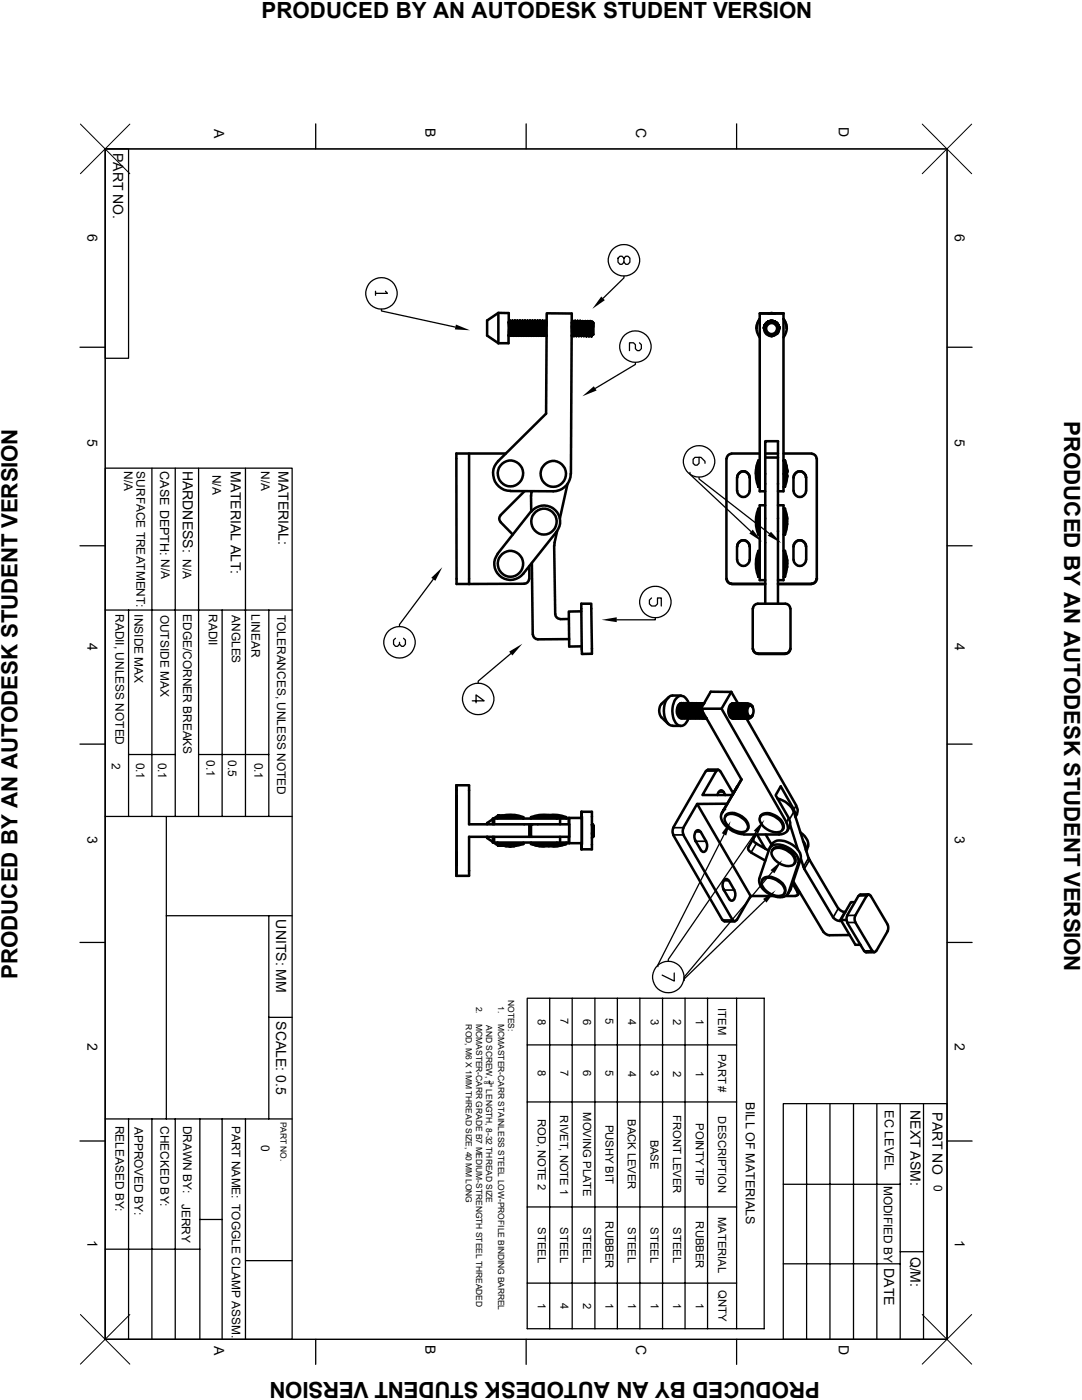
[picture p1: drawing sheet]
<svg xmlns="http://www.w3.org/2000/svg" width="216mm" height="279mm" viewBox="0 0 216 279" stroke-linecap="round" stroke-linejoin="round" font-family="sans-serif">
<g fill="none" stroke="#000" stroke-width=".51">
<path d="M97.2 64l2.2-1.6 2.1 .1v6h-2.1l-2.2-1.5zM99.4 62.4v6.1M101.5 67h.1M101.5 66.9v.1M101.5 64.3h.1M101.5 64.3l.3 2.4M101.5 64.4l.2 2.3M101.7 66.7l-.2 .3M101.7 64l.2 .3 .1 2.7M101.7 64l-.2 .3M101.7 66.7h.1M101.7 64l.2 3"/>
<path d="M101.8 66.7l.1 .3M101.8 64l.2 .3M101.9 67h.1M102 64.3h.1M102 64.3l.2 2.4M102 64.3l.3 2.4M102.2 66.7h.1M102.2 66.7l-.2 .3M102.2 64h.1M102.2 64l-.2 .3M102.2 64l.2 3M102.3 64l.2 .5 .2 2.2"/>
<path d="M102.3 64l.2 3M102.3 66.7l.1 .3M102.4 67h.1M102.5 64.3h.1M102.5 64.3l.2-.3 .3 3M102.5 64.3l.3 2.4M102.7 66.7l-.2 .3M102.7 66.7h.1M102.7 64h.1M102.8 64l.2 .5 .2 2.2M102.8 66.7l.2 .3M102.8 64l.2 3"/>
<path d="M103 67h.1M103 64.3h.1M103 64.3l.3 2.4M103.2 66.7l-.2 .3M103.2 64h.1M103.2 64l-.2 .3M103.2 66.7h.1M103.2 64l.3 3M103.3 66.7l.2 .3M103.3 64l.2 .6 .2 2.1M103.3 64l.2 3 .2-.3M103.5 64.3h.1"/>
<path d="M103.5 67h.1M103.5 64.3l.3 2.4M103.7 64h.1M103.7 64l-.2 .3M103.7 66.7h.1M103.7 64l.3 3M103.8 66.7l.2 .3M103.8 64l.2 .3M103.8 64l.2 3M104 64.3l.1 .2 .2 2.2M104 67h.1M104 64.3l.2 2.4"/>
<path d="M104.2 66.7l-.2 .3M104.2 64h.1M104.2 64l-.2 .3M104.2 66.7h.1M104.2 64l.3 3M104.3 66.7l.1 .3M104.3 64l.2 .3M104.3 64l.2 3M104.5 64.3h.1M104.5 67h.1M104.5 64.3l.2 2.4M104.5 64.3l.3 2.4"/>
<path d="M104.7 66.7l-.2 .3M104.7 64h.1M104.7 64l-.2 .3M104.7 66.7h.1M104.7 64l.2 3M104.8 66.7l.1 .3M104.8 64l.2 3M104.8 64l.2 .3M104.9 67h.1M105 64.3h.1M105 64.3l.2 2.4M105 64.3l.3 2.4"/>
<path d="M105.2 66.7l-.2 .3M105.2 66.7h.1M105.2 64h.1M105.2 64l-.2 .3M105.2 64l.3 3M105.3 64l.2 .3M105.3 66.7l.2 .3M105.3 64l.2 3M105.5 67h.1M105.5 64.3h.1M105.5 64.3l.2 2.4M105.5 64.3l.2-.3 .3 3"/>
<path d="M105.5 64.3l.2 2.1 .3 .6M105.7 66.7l-.2 .3M105.7 66.7h.1M105.7 64h.1M105.8 64l.2 3M105.8 64l.2 .3M106 67h.1M106 64.3h.1M106 64.3l.2 2.4M106 64.3l.3 2.4M106.2 66.7l-.2 .3M106.2 64h.1"/>
<path d="M106.2 64l-.2 .3M106.2 66.7h.1M106.2 64l.3 3M106.3 66.7l.2 .3M106.3 64l.2 .3M106.3 64l.2 3 .2-.3M106.5 64.3h.1M106.5 67h.1M106.5 64.3l.2 2.4M106.6 64.3l.2 2.4M106.7 64h.1M106.7 64l-.1 .3"/>
<path d="M106.7 66.7h.1M106.7 64l.3 3M106.8 66.7l.2 .3M106.8 64l.2 .3M106.8 64l.2 3M107 64.3l.1 .2 .2 2.2M107 67h.1M107 64.3l.2 2.4M107.2 66.7l-.2 .3M107.2 64h.1M107.2 64l-.2 .3M107.2 66.7h.1"/>
<path d="M107.2 64l.2 2.8 .1 .2M107.3 66.7l.1 .3M107.3 64l.2 .3M107.3 64l.2 3M107.5 64.3h.1M107.5 64.3l.2 2.4M107.5 64.3l.2-.3 .3 3M107.5 64.3l.3 2.4M107.7 66.7l-.2 .3M107.7 64l.3 3M107.7 66.7h.1M107.8 66.7l.1 .3"/>
<path d="M107.8 64.1l.2 .2M107.9 67h.1M108 64.3h.1M108 64.3l.2 2.4M108 64.3l.2-.3 .3 3M108 64.3l.3 2.4M108.2 66.7l-.2 .3M108.2 66.7h.1M108.2 64l.3 3M108.3 64.1l.2 .2M108.3 66.7l.2 .3M108.5 67h.1"/>
<path d="M108.5 64.3h.1M108.5 64.3l.2 2.4M108.5 64.3l.3-.2 .2 2.9M108.5 64.3l.3 2.4 .2 .3M108.7 66.7l-.2 .3M108.7 66.7h.1M108.8 64.1h.1M108.8 64.1l.2 .2 .1 .7M108.8 64.1l.3 2.9M109 64.3h.1M109 67h.1M109.1 64.3v.1"/>
<path d="M109.1 64.3h.1M114.1 64.5l.2 2.2M114.1 65.1l.1 1.6M114.2 66.7l-.2 .3M114.2 64.1l-.1 .2M114.2 66.7h.1M114.3 64.1l.2 3M114.3 64.1l.2 .3M114.3 64.1h-.1M114.3 66.7l.2 .4M114.3 64.1l.3 3M114.5 67.1h.1"/>
<path d="M114.5 64.4h.1M114.5 64.4l.2 2.4M114.6 64.4l.1 2.1 .3 .6M114.7 66.8l-.1 .3M114.7 64.1h.1M114.7 64.1l-.1 .3M114.7 66.8h.1M114.7 64.1l.3 3M114.8 64.1l.3 .5 .1 2.2M114.8 64.1l.2 3 .2-.3M115 64.4h.1M115 67.1h.1"/>
<path d="M115.1 64.4l.1-.3 .3 3M115.1 64.4l.1 2.2 .3 .5M115.2 64.1l.2 .2 .1 2.8M115.2 66.8h.1M115.3 64.1l.2 .3M115.5 64.4h.1M115.5 67.1h.1M115.5 64.4l.2 2.4M115.6 64.4l.1-.3 .3 3M115.6 64.4l.2 2.4M115.7 66.8l-.2 .3M115.7 64.1l.2 .2 .1 2.8"/>
<path d="M115.7 66.8h.1M115.8 66.8l.2 .3M115.8 64.1l.2 .3M116 64.4h.1M116 64.4l.2 2.4M116 64.4l.3 2.4M116.2 66.8l-.2 .3M116.2 64.1l.2 .2 .1 2.8M116.2 64.1l-.2 .3M116.2 66.8h.1M116.2 64.1l.3 3M116.3 66.8l.2 .3"/>
<path d="M116.3 64.1l.2 .3M116.5 67.1h.1M116.5 64.4h.1M116.5 64.4l.3 2.4M116.8 66.8l-.3 .3M116.8 64.1h.1M116.8 64.1l-.3 .3M116.8 64.1l.1 2.8 .2 .2M116.8 64.1l.2 .3M116.8 66.8l.2 .3M116.8 64.1l.3 3 .1-.3M117 64.4h.1"/>
<path d="M117 64.4l.2 2.4M117.1 64.4l.2-.3 .1 2.9 .2 .1M117.1 64.4l.1 2.1 .3 .6M117.2 66.8h.1M117.3 64.1h.1M117.3 64.1l.3 .5 .1 2.2M117.3 64.1l.3 3 .1-.3M117.5 64.4h.1M117.6 64.4l.2 2.4M117.7 64.1h.1M117.7 64.1l-.1 .3M117.7 66.8h.1"/>
<path d="M117.7 64.1l.3 3M117.8 66.8l.2 .3M117.8 64.1l.3 .6 .1 2.1M117.8 64.1l.2 3 .2-.3M118 67.1h.1M118 64.4h.1M118.1 64.4l.2 2.4M118.2 64.2l.1 2.6M118.2 64.2l-.1 .2M118.2 64.2a1.08 1.08 0 0 1 .2 1.4l-.1 1.2M118.2 66.8h.1M118.3 66.8h.1"/>
<path d="M151 65.5a2.69 2.69 0 0 1 .6-1.9 2.99 2.99 0 0 0 0 3.8M151.6 62.6h4.7M152.5 65.6h.1M152.5 65.6a1.48 1.48 0 0 1 1.5-1.5 1.48 1.48 0 0 1 1.4 1.5M153.3 62.6h1.3M154 64.1a1.52 1.52 0 0 0-1.5 1.5M154.9 66.3l.2-.9a1.35 1.35 0 0 1-1.3 1.7 1.35 1.35 0 0 1-1.3-1.7 1.5 1.5 0 0 1 2.1-1.2 1.5 1.5 0 0 1 .5 2.4M154.9 66.3a1.29 1.29 0 0 1-1.8 .1 1.29 1.29 0 0 1-.2-1.8 1.29 1.29 0 0 1 1.8-.2 1.42 1.42 0 0 1 .3 2.2l-1 .5M155.2 65.6h.1M155.4 65.6h.1M157 65.5l-.3-1.3-.4-.6a2.99 2.99 0 0 1 0 3.8M93.6 90.5v26"/>
<path d="M100.9 90.5h-9.8v26h2.5M104.6 98l-4.7 4.8M106 98.3v3.7M106.1 98l-.1 .3M113.2 96.6l-1.5 6.9M113.9 94.6a3.4 3.4 0 0 1-3.5 3.4h-8.6M113.9 94.6l.2-32-5-.1-.1 20-9.6 9.5a3.5 3.5 0 0 0-.7 3.8 3.5 3.5 0 0 0 3.2 2.2M144.9 91.5v24M146 90.6a1.01 1.01 0 0 0-1 .9M146 90.5h5.6M147.1 95.3v2.7M147.1 98a1.23 1.23 0 0 0 1.2 1.2 1.23 1.23 0 0 0 1.3-1.2"/>
<path d="M147.1 95.3a1.23 1.23 0 0 1 1.2-1.2 1.23 1.23 0 0 1 1.3 1.2M149.6 95.3v2.7M151.3 92a6.8 6.8 0 0 0 0 5.2M151.3 91.9l-.3 .9-.2 1.7M151.6 92h-.3v5.2h.3M151.6 91.9l-.3 .1M152.7 98h-1.1v-35.4h4.7v35.4h-1.1M152.7 91.3h2.5M152.7 90.5h2.5M156.3 92h.3M156.3 91.9l.3 .1M156.3 90.5h5.7"/>
<path d="M156.6 92l.5 2.1M156.6 91.9l.5 2.1M156.6 92v5.2h-.3M156.8 94.5a.54 .54 0 0 1 .1 .9l-.3 .2M157 94.4l.1 .6M157.1 94.1v.2l-.5 .4M157.1 95l-.5 2.2M157.1 93.9v.2M157.1 94.1l-.1 .4M158.3 95.3v2.7M158.4 98a1.23 1.23 0 0 0 1.2 1.2 1.23 1.23 0 0 0 1.2-1.2M158.4 95.3a1.23 1.23 0 0 1 1.2-1.2 1.23 1.23 0 0 1 1.2 1.2"/>
<path d="M160.9 95.3v2.7M162 90.6a1.01 1.01 0 0 1 .9 .9M163 91.5v24M99.9 102.8a.92 .92 0 0 0 0 1.4M99.9 104.2l2.4 2.5M105.6 115.5a1.01 1.01 0 0 1-1 1h-11M105.6 113v2.5M106 102.1l-6.7 8.4M106 102.1a3.2 3.2 0 0 1 4.5-.5 3.2 3.2 0 0 1 .6 4.5l-6.7 8.4a3.2 3.2 0 0 1-4.5 .6 3.2 3.2 0 0 1-.6-4.6M106.1 112.4l.2 14.2M110.6 108.8l.2 13.8a1.01 1.01 0 0 0 1 .9M111.2 106l-.6 2.9"/>
<path d="M145 115.5a1.01 1.01 0 0 0 1 1M146 116.5h6.7M147.1 109.1v2.6M147.1 111.7a1.23 1.23 0 0 0 1.2 1.2 1.23 1.23 0 0 0 1.3-1.2M147.1 109.1a1.23 1.23 0 0 1 1.2-1.3 1.23 1.23 0 0 1 1.3 1.3M149.6 109.1v2.6M151.3 109.9a6.8 6.8 0 0 0 0 5.2M151.3 101.5a6.8 6.8 0 0 0 0 5.2M151.6 109.9h-.3v5.2h.3M151.6 101.5h-.3v5.2h.3M152.7 100.8h-1.1v5.3v9.7h1.1M155.2 100.8h1.1v15h-1.1"/>
<path d="M155.2 116.5h6.8M156.3 109.9h.3v1.9v3.3h-.3M156.3 101.5h.3v5.2h-.3M156.6 111.1l.3 .7 .2 1.4M156.6 110.4l.3 .7 .2 1.4M156.6 109.9l.5 2M156.6 103.2l.3 .4 .2 1M156.6 102.4a1.71 1.71 0 0 1 .5 1.7M156.6 101.5l.3 1 .2 1M157.1 113.2l-.5 1.9M157.1 104.6l-.2 1.1-.3 1M158.3 109.1v2.6"/>
<path d="M158.4 111.7a1.23 1.23 0 0 0 1.2 1.2 1.23 1.23 0 0 0 1.2-1.2M158.4 109.1a1.23 1.23 0 0 1 1.2-1.3 1.23 1.23 0 0 1 1.2 1.3M160.9 109.1v2.6M162.9 115.5a1.01 1.01 0 0 1-.9 1M106.3 126.6a1.01 1.01 0 0 0 1 1h6.3M113.5 123.5l-1.7 .1M116 122h-2.5l.1 7h2.5M116 120.5h2l.1 10h-2zM133.4 139.2l-1.4 1.3M135.9 138.8h-1.7a2.67 2.67 0 0 0-1.7 3l.3 1.7a1.78 1.78 0 0 0 1.4 1.3M145.9 138.1l-1.9 3.3 12.9 22.7M145.9 138.1l-4.1-.1-1.9 3.4 8.1 14.2-4 6.7 4-6.8"/>
<path d="M145.9 138.1l1.4 2.3M150.2 121.5v8M150.2 121.5a1.01 1.01 0 0 1 1-1h5.5a1.01 1.01 0 0 1 1 1M150.2 129.5a1.01 1.01 0 0 0 1 .9M150.2 129.5a1.01 1.01 0 0 0 1 1M151.2 130.5h5.5M152.7 120.5v-32.4h2.5v32.4M157.7 129.5a1.01 1.01 0 0 1-1 .9M157.7 129.5a1.01 1.01 0 0 1-1 1M157.7 121.5v8M91.1 158.9v2.4M91.1 156.8v18"/>
<path d="M132 140.5a2.16 2.16 0 0 0 0 2.6l1.4 1.4M134.2 144.9h1.6M135.3 141.2v1.1M135.7 141.2v1.1M135.8 140.3v.1M136 140.4a1.28 1.28 0 0 0-1 1.5l.2 .8a.69 .69 0 0 0 .8 .6h-.2M136 140.3a1.58 1.58 0 0 0-.6 2.2l.4 .7 .5 .1M136 140.3h.1M136.1 141.2v1.1M136.2 140.4a1.11 1.11 0 0 0-.9 1.4 1.21 1.21 0 0 0 1.1 1.5M136.5 140.3a1.54 1.54 0 0 0-.7 2.2l.4 .7 .4 .1M136.5 141.2v1.1"/>
<path d="M136.6 143.3h.1M136.7 140.4a1.06 1.06 0 0 0-1 1.4 1.16 1.16 0 0 0 1.2 1.5M136.9 140.3a1.49 1.49 0 0 0-.8 2.1l.5 .8 .5 .1M136.9 141.2v1.1M137.1 140.4a.89 .89 0 0 0-1 1.1 1.39 1.39 0 0 0 1.1 1.8M137.3 140.3a1.54 1.54 0 0 0-.7 2.2l.4 .7 .5 .1M137.4 143.3l-.2 .5a1.32 1.32 0 0 1-2.1 .8 4.2 4.2 0 0 1 .1-5.5 1.32 1.32 0 0 1 2 .8l.3 .5a1.11 1.11 0 0 0-1 1.4 1.28 1.28 0 0 0 1.2 1.5M137.4 141.2v1.1M137.7 140.3a1.28 1.28 0 0 0-.8 1.7 1.21 1.21 0 0 0 1 1.3M137.8 141.2v1.1M137.9 140.4h-.3a1.87 1.87 0 0 0-.1 2.8l.6 .1M138.1 140.3a1.63 1.63 0 0 0-.6 2.4l.4 .6h.4"/>
<path d="M138.2 141.2v1.1M138.3 143.3h.1M138.3 140.4a1.11 1.11 0 0 0-1 1.4 1.28 1.28 0 0 0 1.2 1.5M138.5 140.3a1.69 1.69 0 0 0-.6 2.4l.4 .6h.4M138.6 141.2v1.1M138.7 140.4a1.11 1.11 0 0 0-.9 1.4 1.28 1.28 0 0 0 1.1 1.5M138.9 140.3a1.28 1.28 0 0 0-.8 1.7 1.21 1.21 0 0 0 1 1.3M139 141.2v1.1M139.1 140.4h-.1a1.01 1.01 0 0 0-.8 1.2 1.38 1.38 0 0 0 1.1 1.7M139.4 140.4a1.35 1.35 0 0 0-.8 1.9l.2 .6 .3 .4h.4M139.4 141.2v1.1M139.5 140.4a1.11 1.11 0 0 0-.9 1.4 1.28 1.28 0 0 0 1.1 1.5"/>
<path d="M139.7 140.4a1.42 1.42 0 0 0-.7 1.9l.4 .8 .3 .2h.3M139.8 141.2v1.1M139.9 141.4h4.1M140 140.4a.96 .96 0 0 0-1 1.1 1.43 1.43 0 0 0 1.1 1.8M140.2 140.4a1.4 1.4 0 0 0-.8 1.9l.4 .8 .5 .3M140.2 142a1.48 1.48 0 0 0 .8 1.3 1.43 1.43 0 0 1-.8-1.4v.4M140.3 140.4a.93 .93 0 0 0-.9 1.2 1.33 1.33 0 0 0 1.1 1.7M140.8 153.9l-6.5 11.3M140.9 143.3a1.3 1.3 0 0 1-1.1-1.7l.2-.8 .5-.4a1.67 1.67 0 0 0-.6 2.2l.3 .5 .6 .3M141.3 153.6l-.4 .3M141.3 153.6h2M142.9 153.9l.4-.3 .4 .3"/>
<path d="M142.9 153.9l-2.7 4.8h5.9l1.1-1.8M143.7 153.9l2.6 4.4M144.7 158.7l-.3-.6a.52 .52 0 0 0-.5-.4 .52 .52 0 0 0-.5 .3l-.2 .7M145.5 141.2v1.2M146 141.2v1.2M146 140.4h.1M146.1 143.4h.2M146.2 140.4a1.3 1.3 0 0 0-.9 1.6l.1 .4a1.01 1.01 0 0 0 .9 1M146.3 140.4a1.71 1.71 0 0 0-.5 2.6l.4 .3 .3 .1M146.4 141.2v1.2M146.5 140.4a1.11 1.11 0 0 0-1 1.5 1.28 1.28 0 0 0 1.2 1.5M146.7 140.4a1.28 1.28 0 0 0-.8 1.6 1.21 1.21 0 0 0 1 1.4"/>
<path d="M146.8 141.2v1.2M146.9 140.4h-.3a1.87 1.87 0 0 0-.1 2.8l.6 .2M147.2 140.4a1.63 1.63 0 0 0-.7 2.3l.4 .6 .4 .1M147.2 141.3v1.1M147.3 140.4a1.11 1.11 0 0 0-1 1.5 1.28 1.28 0 0 0 1.2 1.5M147.5 140.4h.1M147.5 140.4a1.79 1.79 0 0 0-.4 2.6l.2 .3 .4 .1M147.6 141.3v1.1M147.7 140.4a1.11 1.11 0 0 0-.9 1.5 1.28 1.28 0 0 0 1.1 1.5M148 140.4a1.28 1.28 0 0 0-.8 1.6 1.21 1.21 0 0 0 .9 1.4M148 141.3v1.1M148.1 140.4h-.1a1.01 1.01 0 0 0-.8 1.3 1.32 1.32 0 0 0 1.1 1.7"/>
<path d="M148.4 140.4a1.35 1.35 0 0 0-.8 1.9l.2 .7 .4 .3 .3 .1M148.4 141.3v1.1M148.5 140.4a1.11 1.11 0 0 0-.9 1.5 1.28 1.28 0 0 0 1.1 1.5M148.8 140.4a1.42 1.42 0 0 0-.8 1.9l.4 .9 .6 .2 9.9 17.3M148.9 141.1a1.88 1.88 0 0 0 .1 1.7M149 140.5a.79 .79 0 0 0-1 .9 1.5 1.5 0 0 0 1.1 2M149.2 140.4a1.4 1.4 0 0 0-.8 1.9l.4 .9 .6 .2M149.4 141a.57 .57 0 0 1 .7-.1 .57 .57 0 0 1 .2 .7v.6a.61 .61 0 0 1-.6 .8 .61 .61 0 0 1-.6-.8v-.6zM149.4 140.5a.54 .54 0 0 0-.8 .4 1.91 1.91 0 0 0 .8 2.5l.3-.1 .4-.4M150.1 141h.1M150.2 141.1a.69 .69 0 0 0-.8-.6 .69 .69 0 0 0-.6 .8 1.4 1.4 0 0 0 .9 1.9l.5-.5M155.1 159.3a4.7 4.7 0 0 1 3.3 2.7"/>
<path d="M91.1 161.4h.1M91.1 174.8h2.5M91.1 170.2v2.4M91.1 170.1v2.5M97.2 167.3l1.1 .7M97.2 167v.2M98.3 163.5l-1.1 .8v.2M98.3 167v1.1h.3M98.5 168.1l.9 .7M98.6 168.1h13.2M98.6 163.4h-.3v1.1M98.6 163.4v1.1"/>
<path d="M98.6 167v1.1M99.3 163.1a6.8 6.8 0 0 1 5.1 0M99.3 168.1v.3M99.3 168.4h.1M99.4 168.8h1M99.4 162.7h1M99.4 162.7l-.9 .7M99.4 162.7v.3M99.4 168.4v.3M99.7 168.4l.7 .3 1.5 .2M100.1 168.7l.9 .2M100.3 168.4l.7 .3 1.6 .2"/>
<path d="M100.6 168.8l-1.3-.4 1.9 .5M101.6 168.9h.5M104.4 168.1v.3h-5.1M104.4 168.4l-1.9 .5M104.4 163.4v-.3h-5.1v.3M105.6 164.5h8v2.5h-8zM105.6 167h-12v7.8M105.6 164.5h-12v-7.8l-2.5 .1v18M106 163.1a6.8 6.8 0 0 1 5.1 0M106 168.1v.3h5.1M106 168.4l1.6 .5M106 164.5v2.5"/>
<path d="M106.1 168.4l.8 .3 1.6 .2M106.6 168.4a4.5 4.5 0 0 0 2.8 .5M109.5 162.7a6.3 6.3 0 0 1 3.5 .4M111.1 163.1h1.9v.3M111.1 168.4l-1.6 .5a5.9 5.9 0 0 0 3.2-.5M111.1 168.1v.3M111.1 163.4v-.3h-5.1v.3M111.8 168.1h1.7M111.8 163.4h1.7M111.8 163.4h-13.2M111.8 163.4v1.1M111.8 167v1.1"/>
<path d="M112.3 168.7l.7-.3-1.7 .5h-.9M113 168.1v.3h-1.9M113.5 167l.1 1.3M113.6 163.2l-.1 1.3M113.6 163.2h2.5v5.1h-2.5zM116 163.2v-1.2h2.1v7.5h-2.1v-1.2M116.1 162v1M116.1 168.5v1M116.1 163v5.5M118.1 166.2l.1 .7h.2M118.2 164.6v-.1l.2 .1M118.2 164.6l.2 2.3"/>
<path d="M118.2 164.5l.2 2.2-.2-2.1M118.4 166.7v.2M118.4 166.9h.1M118.4 164.6v2.2zM118.4 166.9l-.3 .3M134.3 166.6l9.9 17 .4 .3h2M134.4 165.2a1.44 1.44 0 0 0 0 1.4M136.4 166.6l9.8 17M136.4 165.2a1.44 1.44 0 0 0 0 1.4M138.8 167.8l.1 .2M139.1 160.4l10.7 18.4-2.8 4.8M139.8 166l1.1 1.9a1.63 1.63 0 0 1-.4 2.1h-.2l-.4-.3-1.1-1.9a1.63 1.63 0 0 1 .3-2.1h.3l.4 .3"/>
<path d="M144 162.3a2.79 2.79 0 0 0 1.7 3.2l1.6 .8 1.1 .2M144.4 177.5l.1 .2M144.8 162.7a2.18 2.18 0 0 1 2.7-.1 2.46 2.46 0 0 1 1.8 2.7M144.8 162.9a2.54 2.54 0 0 1 3.2 .3 1.79 1.79 0 0 1 1 2.6 3.3 3.3 0 0 1-4.4-2.4zM144.8 162.8l-.1 .2M145.1 160.4h-6l-2.7 4.8M145.4 175.8a.54 .54 0 0 0-.5-.4 .54 .54 0 0 0-.5 .4 1.88 1.88 0 0 0 0 1.7l1.1 1.9a.54 .54 0 0 0 .5 .4 .54 .54 0 0 0 .5-.4 1.88 1.88 0 0 0 0-1.8l-1-1.8M149.3 165.4l-.2 .2M149.3 169.2a.79 .79 0 0 0 .6 .9M149.8 178.8h4.5M149.9 170.1l2.8 1.6M150.9 168.3a.79 .79 0 0 1-.6-.9l.5-.9-1.5 2.6"/>
<path d="M150.9 168.4l2.5 1.4M151 166.5l1.7 2.9M151.5 175.4a3.1 3.1 0 0 0 2 3 2.91 2.91 0 0 0 3.6 .1l.2-.3M151.7 163a2.04 2.04 0 0 1 2.9-.3 2.46 2.46 0 0 1 1.7 2.7l-.1 .2M151.8 162.9a2.54 2.54 0 0 1 3.2 .3 1.79 1.79 0 0 1 1 2.6 3.3 3.3 0 0 1-4.4-2.4zM152.1 175.5a2.18 2.18 0 0 1 2.8-.1 2.46 2.46 0 0 1 1.7 2.7M152.1 175.6a2.54 2.54 0 0 1 3.3 .3 1.79 1.79 0 0 1 .9 2.6 3.3 3.3 0 0 1-4.4-2.4zM152.2 175.5l-.1 .2M152.8 166.5l1.2 2.1M153.5 169.4l-2 5.9M153.5 169.4a2.27 2.27 0 0 1 3.3-.5 3.5 3.5 0 0 1 2.5 3.3M154.1 168.4l-.5 .8"/>
<path d="M154.1 168.4a2.7 2.7 0 0 1 3.5-.1 3.2 3.2 0 0 1 2.2 3.1M154.1 169.6a2.54 2.54 0 0 1 3.3 .4 1.79 1.79 0 0 1 .9 2.6 3.3 3.3 0 0 1-4.4-2.4zM154.2 169.5l-.1 .3M154.2 169.5a2.18 2.18 0 0 1 2.7-.1 2.46 2.46 0 0 1 1.8 2.7M156.6 178.1l-.1 .2M156.8 178.8h1.9M156.9 164.1a1.47 1.47 0 0 1 .2 1.8 1.47 1.47 0 0 1-1.7 .6h-6.9M157.4 163.3a1.57 1.57 0 0 1 .1 1.7M157.6 165l-.5 .8M157.7 164.7l1.5 4.9M157.7 177.6l-.5 .8M157.7 177.4l-.1 .2"/>
<path d="M158.2 176.3l1 1.8M158.3 175.9l6.2 10.3 1 .4h4M158.4 161.5l.3 1v.4M158.4 161.5l-2.6-4.6-1 1.8 2.6 4.6M158.4 162l2.9 9.2M158.7 172.1l-.2 .2M158.8 160.7a1.57 1.57 0 0 1 .2 1.7M159 162.5l-.3 .5M159.1 178.1l.1 .5-.5 .2M159.3 172.3l-2 5.9M159.6 178l-.4 .6M159.7 166.1a2.69 2.69 0 0 1 1.2 3.8"/>
<path d="M159.8 171.4l-2 6M159.8 171.4l.7 2 5.7 9.7 .6 .5 .7 .2M160.2 167.9a2.14 2.14 0 0 1 .6 1.7M161.4 171.2l.1 .5M161.5 171.6l5.8 9.7M172.9 178.8l-2.2 3.9M173 178.8l.4-.3 .3 .3M173.3 178.5l-1.8 .1-2.4 4.1a1.44 1.44 0 0 0 0 1.4M173.7 178.8l3.4 5.6M146.2 183.6l.4 .3 .4-.3M167.3 181.3l.6 .5 .6 .2M167.9 183.8h-.4"/>
<path d="M168.5 182h.2M168.9 183.6h-1.1l2.9 5h1M169 184.1l3.4 5.6 .4 .3M170.6 180h-.8l-2 3.6M170.7 182.7a1.44 1.44 0 0 0 0 1.4M170.7 184.1l3.3 5.6M174.1 189.7l.4 .3 .3-.3M174.5 190l-1.7 .1M177.1 184.5a1.44 1.44 0 0 1 0 1.3M177.1 185.8l-2.2 3.9"/>
<circle cx="154" cy="65.6" r="1.1"/>
<circle cx="101.9" cy="94.5" r="2.56"/>
<circle cx="110.4" cy="94.6" r="2.56"/>
<circle cx="101.9" cy="112.5" r="2.56"/>
<circle cx="108.6" cy="104.1" r="2.56"/>
</g>
<circle cx="144.5" cy="161.5" r=".25" fill="#000"/>
<g fill="none" stroke="#000" stroke-width=".34">
<path d="M140.8 153.9h2.1M143.4 158.1h1M134.3 165.2h2.1M134.3 166.6h2.1M138.8 166h1M138.9 167.9h2M144.4 175.8h1.1M144.5 161.5l-.5 .8M144.5 177.6h2M150.3 167.3l-1 1.8M150.9 168.4l-1 1.7M157.4 163.3l-.5 .8"/>
<path d="M157.8 177.4l-.5 .8M158.4 162l-.9 1.5M158.9 160.7l-.5 .8M159.4 177.7l-.2 .4M159.8 171.4l-.5 .9M161.2 168.9l-.4 .7M161.3 171.2l-1 1.8M161.5 171.6l-1 1.8M172.9 178.8h-1.6M144.1 183.6h2.1M167.3 181.3l-1.1 1.8M168.5 182l-1 1.8"/>
<path d="M169 184.1h1.7M170.7 182.7h-1.7M174 189.7l-1.6 .1"/>
</g>
<path d="M16 24.8l9.9 9.9M21 29.7h168v237.6h-168zM25.9 24.8l-9.9 9.9M184 24.8l9.9 9.9M193.9 24.8l-9.9 9.9M16 262.3l9.9 9.9M25.9 262.3l-9.9 9.9M184 262.3l9.9 9.9M193.9 262.3l-9.9 9.9" fill="none" stroke="#000" stroke-width=".2"/>
<g fill="none" stroke="#000" stroke-width=".25">
<path d="M21 29.7h168v237.6h-168zM21 29.7h4.7v41.8h-4.7zM63 24.7v5M105 24.7v5M147 24.7v5M74.9 58.1v.8M76.9 58.1l.4 .4h-2.4M124.5 51.5l.4-.4h.4l.4 .4v.8l-.4 .4h-.4l-.4-.4v-.8l-.4-.4h-.4l-.4 .4v.8l.4 .4h.4l.4-.4M124.5 55.1v.4l-4.1 4M16 69.3h5M76.1 61.7v.4l14.7 3.2M126.8 72.3v.4l-8 4.8"/>
<path d="M127.6 68.4l.4 .4v.8l-.4 .4h-.4l-.4-.4v-.8l-.4-.4h-.8v1.6M189 69.3h5M21 93.4h37.3v173.9h-37.3zM30.3 93.4v69.5M35 93.4v69.5M39.6 93.4v69.5M49 93.4v69.5M137.7 94.3v.4l12.2 11.4M139.5 95.2v.4l14 10.9M139.5 91.3v1.2l-.4 .3h-.4l-.4-.3v-.8l.4-.4h1.2l.8 .8v.4M16 108.9h5M86.4 115.6l-6.7 9v.4"/>
<path d="M130 119.3l-.4 .5v.7l.4 .4h.8l.4-.4v-1.2h.8v1.6M189 108.9h5M21 121.8h37.3M25.7 121.8v41.1M44.3 121.8v41.1M53.6 121.8v41.1M78.9 127.4l-.4 .4v.8l.4 .4h.4l.4-.4M80.5 127.4l.4 .4v.8l-.4 .4h-.4l-.4-.4v-.4M94.2 139.9h2.4l-1.6-1.2v1.6M101.9 130.4l-6.5 5.5v.4M130.8 123.3v.4h-7.7M16 148.5h5"/>
<path d="M25.7 150.6h9.3M39.6 150.6h14M189 148.5h5M21 162.9h37.3M33.2 162.9v60.4M144.5 166.5l-13.2 26.1v.3M150.8 166.1l-17.5 25.4v.3M152.6 179.7l-16.1 15.7v.3M154.1 173.9l-17.6 21.1v.4M16 188.1h5M33.2 182.8h25.1M53.6 182.8v40.5"/>
<path d="M105.2 199.2h47.3v66h-47.3zM109.7 199.2v66M114.2 199.2v66M118.7 199.2v66M123.2 199.2v66M127.7 199.2v66M132.2 199.2v66M134.5 194.2v1.6l-2.4-1.2M136.7 199.2v66M141.2 199.2v66M147 199.2v66M189 188.1h5"/>
<path d="M53.6 203h4.7M97.6 215.7v.6M105.2 208.5h41.8M105.2 219.9h41.8M16 227.7h5M21 223.3h37.3M25.7 223.3v44M30.3 223.3v44M35 223.3v44M39.9 223.3v44M44.3 223.3v44M49 223.3v44"/>
<path d="M156.3 220.3h32.7v47h-32.7zM156.3 236.3h23.3M161 220.3v47M165.6 220.3v47M170.3 220.3v47M175 220.3v47M179.6 220.3v47M184.3 220.3v47M189 227.7h5M21 249.3h18.9M39.9 243.4h4.4M49 251.6h9.3"/>
<path d="M105.2 240.9h41.8M105.2 256.1h41.8M156.3 252.2h23.3M179.6 249.8h4.7M63 267.3v5M105 267.3v5M147 267.3v5"/>
<circle cx="76.1" cy="58.5" r="3.1"/>
<circle cx="124.5" cy="51.9" r="3.1"/>
<circle cx="126.8" cy="69.2" r="3.1"/>
<circle cx="139.5" cy="92.1" r="3.1"/>
<circle cx="79.7" cy="128.2" r="3.1"/>
<circle cx="95.4" cy="139.5" r="3.1"/>
<circle cx="130.8" cy="120.1" r="3.1"/>
<circle cx="133.3" cy="195" r="3.1"/>
</g>
<path d="M120 59.2l.7 .7-2.5 1.7zM91 64.8l2.8 1.1-3-.2zM116.2 79.1l2.3-2 .5 .8zM86.1 115.3l2.2-2.1-1.4 2.7zM150.2 105.7l1.9 2.4-2.6-1.6zM153.8 106.1l2.1 2.3-2.7-1.5zM101.6 130l2.6-1.5-2 2.3zM120.1 123.7l3-.5v1zM145.8 163.9l-.9 2.9-.9-.5zM152.5 163.6l-1.2 2.8-.9-.6zM152.3 179.4l2.5-1.7-1.8 2.4zM153.8 173.7l2.3-2-1.6 2.6z" fill="#000"/>
<g font-size="4.4">
<text x="52.2" y="3.5">PRODUCED BY AN AUTODESK STUDENT VERSION</text>
<text x="212.3" y="84" transform="rotate(90 212.3 84)">PRODUCED BY AN AUTODESK STUDENT VERSION</text>
<text x="3.5" y="195.4" transform="rotate(-90 3.5 195.4)">PRODUCED BY AN AUTODESK STUDENT VERSION</text>
<text x="163.6" y="275.9" transform="rotate(-180 163.6 275.9)">PRODUCED BY AN AUTODESK STUDENT VERSION</text>
</g>
<g font-size="2.8">
<text x="42.8" y="25.7" transform="rotate(90 42.8 25.7)">A</text>
<text x="84.9" y="25.5" transform="rotate(90 84.9 25.5)">B</text>
<text x="127" y="25.5" transform="rotate(90 127 25.5)">C</text>
<text x="167.4" y="25.4" transform="rotate(90 167.4 25.4)">D</text>
<text x="22.6" y="30.5" transform="rotate(90 22.6 30.5)">PART NO.</text>
<text x="17.4" y="46.8" transform="rotate(90 17.4 46.8)">6</text>
<text x="190.5" y="46.8" transform="rotate(90 190.5 46.8)">6</text>
<text x="17.4" y="87.5" transform="rotate(90 17.4 87.5)">5</text>
<text x="190.5" y="87.5" transform="rotate(90 190.5 87.5)">5</text>
<text x="36.5" y="93.9" transform="rotate(90 36.5 93.9)">HARDNESS:</text>
<text x="46.1" y="94" transform="rotate(90 46.1 94)">MATERIAL ALT:</text>
<text x="55.5" y="94" transform="rotate(90 55.5 94)">MATERIAL:</text>
<text x="17.4" y="128.3" transform="rotate(90 17.4 128.3)">4</text>
<text x="190.5" y="128.3" transform="rotate(90 190.5 128.3)">4</text>
<text x="17.4" y="166.8" transform="rotate(90 17.4 166.8)">3</text>
<text x="190.5" y="166.8" transform="rotate(90 190.5 166.8)">3</text>
<text x="55.1" y="183.5" transform="rotate(90 55.1 183.5)">UNITS: MM</text>
<text x="55.1" y="203.8" transform="rotate(90 55.1 203.8)">SCALE: 0.5</text>
<text x="17.4" y="208.2" transform="rotate(90 17.4 208.2)">2</text>
<text x="190.5" y="208.2" transform="rotate(90 190.5 208.2)">2</text>
<text x="181.7" y="221.5" transform="rotate(90 181.7 221.5)">NEXT ASM:</text>
<text x="186.1" y="222" transform="rotate(90 186.1 222)">PART NO</text>
<text x="17.4" y="247.5" transform="rotate(90 17.4 247.5)">1</text>
<text x="181.7" y="250.8" transform="rotate(90 181.7 250.8)">Q/M:</text>
<text x="190.5" y="247.5" transform="rotate(90 190.5 247.5)">1</text>
<text x="176.4" y="253.1" transform="rotate(90 176.4 253.1)">DATE</text>
<text x="42.8" y="268.6" transform="rotate(90 42.8 268.6)">A</text>
<text x="84.9" y="268.4" transform="rotate(90 84.9 268.4)">B</text>
<text x="127" y="268.5" transform="rotate(90 127 268.5)">C</text>
<text x="167.4" y="268.4" transform="rotate(90 167.4 268.4)">D</text>
</g>
<g font-size="2.5">
<text x="32" y="94.1" transform="rotate(90 32 94.1)">CASE DEPTH: N/A</text>
<text x="148.8" y="220" transform="rotate(90 148.8 220)">BILL OF MATERIALS</text>
<text x="176.6" y="221.5" transform="rotate(90 176.6 221.5)">EC LEVEL</text>
</g>
<g font-size="2.4">
<text x="24.8" y="94" transform="rotate(90 24.8 94)">N/A</text>
<text x="27.3" y="94.1" transform="rotate(90 27.3 94.1)">SURFACE TREATMENT:</text>
<text x="42.4" y="94.7" transform="rotate(90 42.4 94.7)">N/A</text>
<text x="52.1" y="94" transform="rotate(90 52.1 94)">N/A</text>
<text x="36.5" y="111.6" transform="rotate(90 36.5 111.6)">N/A</text>
<text x="23" y="122.6" transform="rotate(90 23 122.6)">RADII, UNLESS NOTED</text>
<text x="26.8" y="122.6" transform="rotate(90 26.8 122.6)">INSIDE MAX</text>
<text x="32" y="122.6" transform="rotate(90 32 122.6)">OUTSIDE MAX</text>
<text x="36.6" y="122.6" transform="rotate(90 36.6 122.6)">EDGE/CORNER BREAKS</text>
<text x="41.7" y="122.6" transform="rotate(90 41.7 122.6)">RADII</text>
<text x="46.2" y="122.8" transform="rotate(90 46.2 122.8)">ANGLES</text>
<text x="50.2" y="122.6" transform="rotate(90 50.2 122.6)">LINEAR</text>
<text x="55.3" y="122.7" transform="rotate(90 55.3 122.7)">TOLERANCES, UNLESS NOTED</text>
<text x="22.3" y="152.2" transform="rotate(90 22.3 152.2)">2</text>
<text x="27.2" y="152.2" transform="rotate(90 27.2 152.2)">0.1</text>
<text x="31.6" y="152.2" transform="rotate(90 31.6 152.2)">0.1</text>
<text x="41.2" y="151.8" transform="rotate(90 41.2 151.8)">0.1</text>
<text x="45.6" y="151.8" transform="rotate(90 45.6 151.8)">0.5</text>
<text x="50.8" y="152.2" transform="rotate(90 50.8 152.2)">0.1</text>
<text x="23" y="224.7" transform="rotate(90 23 224.7)">RELEASED BY:</text>
<text x="26.8" y="224.8" transform="rotate(90 26.8 224.8)">APPROVED BY:</text>
<text x="32" y="224.7" transform="rotate(90 32 224.7)">CHECKED BY:</text>
<text x="36.6" y="224.7" transform="rotate(90 36.6 224.7)">DRAWN BY:</text>
<text x="46.2" y="224.7" transform="rotate(90 46.2 224.7)">PART NAME: TOGGLE CLAMP ASSM.</text>
<text x="52.1" y="228.6" transform="rotate(90 52.1 228.6)">0</text>
<text x="176.4" y="236.6" transform="rotate(90 176.4 236.6)">MODIFIED BY</text>
<text x="186.4" y="236.4" transform="rotate(90 186.4 236.4)">0</text>
<text x="36.3" y="240.3" transform="rotate(90 36.3 240.3)">JERRY</text>
</g>
<g font-size="2.2">
<text x="107.3" y="203.3" transform="rotate(90 107.3 203.3)">8</text>
<text x="111.8" y="203.2" transform="rotate(90 111.8 203.2)">7</text>
<text x="116.3" y="203.3" transform="rotate(90 116.3 203.3)">6</text>
<text x="120.8" y="203.2" transform="rotate(90 120.8 203.2)">5</text>
<text x="125.4" y="203.3" transform="rotate(90 125.4 203.3)">4</text>
<text x="129.8" y="203.3" transform="rotate(90 129.8 203.3)">3</text>
<text x="134.3" y="203.3" transform="rotate(90 134.3 203.3)">2</text>
<text x="138.8" y="203.3" transform="rotate(90 138.8 203.3)">1</text>
<text x="143.3" y="201.2" transform="rotate(90 143.3 201.2)">ITEM</text>
<text x="107.3" y="213.6" transform="rotate(90 107.3 213.6)">8</text>
<text x="111.8" y="213.6" transform="rotate(90 111.8 213.6)">7</text>
<text x="116.3" y="213.6" transform="rotate(90 116.3 213.6)">6</text>
<text x="120.8" y="213.6" transform="rotate(90 120.8 213.6)">5</text>
<text x="125.4" y="213.7" transform="rotate(90 125.4 213.7)">4</text>
<text x="129.8" y="213.6" transform="rotate(90 129.8 213.6)">3</text>
<text x="134.3" y="213.7" transform="rotate(90 134.3 213.7)">2</text>
<text x="138.8" y="213.7" transform="rotate(90 138.8 213.7)">1</text>
<text x="143.3" y="210.3" transform="rotate(90 143.3 210.3)">PART #</text>
<text x="116.3" y="222" transform="rotate(90 116.3 222)">MOVING PLATE</text>
<text x="107.3" y="223.2" transform="rotate(90 107.3 223.2)">ROD, NOTE 2</text>
<text x="111.8" y="222.6" transform="rotate(90 111.8 222.6)">RIVET, NOTE 1</text>
<text x="120.8" y="224.4" transform="rotate(90 120.8 224.4)">PUSHY BIT</text>
<text x="125.3" y="223.3" transform="rotate(90 125.3 223.3)">BACK LEVER</text>
<text x="129.8" y="227.4" transform="rotate(90 129.8 227.4)">BASE</text>
<text x="134.3" y="222.5" transform="rotate(90 134.3 222.5)">FRONT LEVER</text>
<text x="138.8" y="224.1" transform="rotate(90 138.8 224.1)">POINTY TIP</text>
<text x="143.3" y="222.8" transform="rotate(90 143.3 222.8)">DESCRIPTION</text>
<text x="107.3" y="245" transform="rotate(90 107.3 245)">STEEL</text>
<text x="111.8" y="244.9" transform="rotate(90 111.8 244.9)">STEEL</text>
<text x="116.3" y="245" transform="rotate(90 116.3 245)">STEEL</text>
<text x="120.8" y="243.8" transform="rotate(90 120.8 243.8)">RUBBER</text>
<text x="125.3" y="244.9" transform="rotate(90 125.3 244.9)">STEEL</text>
<text x="129.8" y="244.9" transform="rotate(90 129.8 244.9)">STEEL</text>
<text x="134.3" y="245" transform="rotate(90 134.3 245)">STEEL</text>
<text x="138.9" y="243.8" transform="rotate(90 138.9 243.8)">RUBBER</text>
<text x="143.3" y="242.9" transform="rotate(90 143.3 242.9)">MATERIAL</text>
<text x="143.3" y="257.5" transform="rotate(90 143.3 257.5)">QNTY</text>
<text x="107.3" y="260.1" transform="rotate(90 107.3 260.1)">1</text>
<text x="111.8" y="260.1" transform="rotate(90 111.8 260.1)">4</text>
<text x="116.3" y="260" transform="rotate(90 116.3 260)">2</text>
<text x="120.8" y="260.1" transform="rotate(90 120.8 260.1)">1</text>
<text x="125.4" y="260.1" transform="rotate(90 125.4 260.1)">1</text>
<text x="129.8" y="260.1" transform="rotate(90 129.8 260.1)">1</text>
<text x="134.3" y="260.1" transform="rotate(90 134.3 260.1)">1</text>
<text x="138.8" y="260.1" transform="rotate(90 138.8 260.1)">1</text>
</g>
<g font-size="1.7">
<text x="95" y="200.9" transform="rotate(90 95 200.9)">2.</text>
<text x="99.4" y="200.7" transform="rotate(90 99.4 200.7)">1.</text>
<text x="101.4" y="199.6" transform="rotate(90 101.4 199.6)">NOTES:</text>
<text x="93" y="204.4" transform="rotate(90 93 204.4)">ROD, M6 X 1MM THREAD SIZE, 40 MM LONG</text>
<text x="95" y="204.4" transform="rotate(90 95 204.4)">MCMASTER-CARR GRADE B7 MEDIUM-STRENGTH STEEL THREADED</text>
<text x="97" y="204.6" transform="rotate(90 97 204.6)">AND SCREW, &quot; LENGTH, 8-32 THREAD SIZE</text>
<text x="99.4" y="204.4" transform="rotate(90 99.4 204.4)">MCMASTER-CARR STAINLESS STEEL LOW-PROFILE BINDING BARREL</text>
<text x="56" y="223.9" transform="rotate(90 56 223.9)">PART NO.</text>
</g>
<g font-size="1.2">
<text x="96.6" y="215.7" transform="rotate(90 96.6 215.7)">8</text>
<text x="97.7" y="215.7" transform="rotate(90 97.7 215.7)">3</text>
</g>
</svg>
